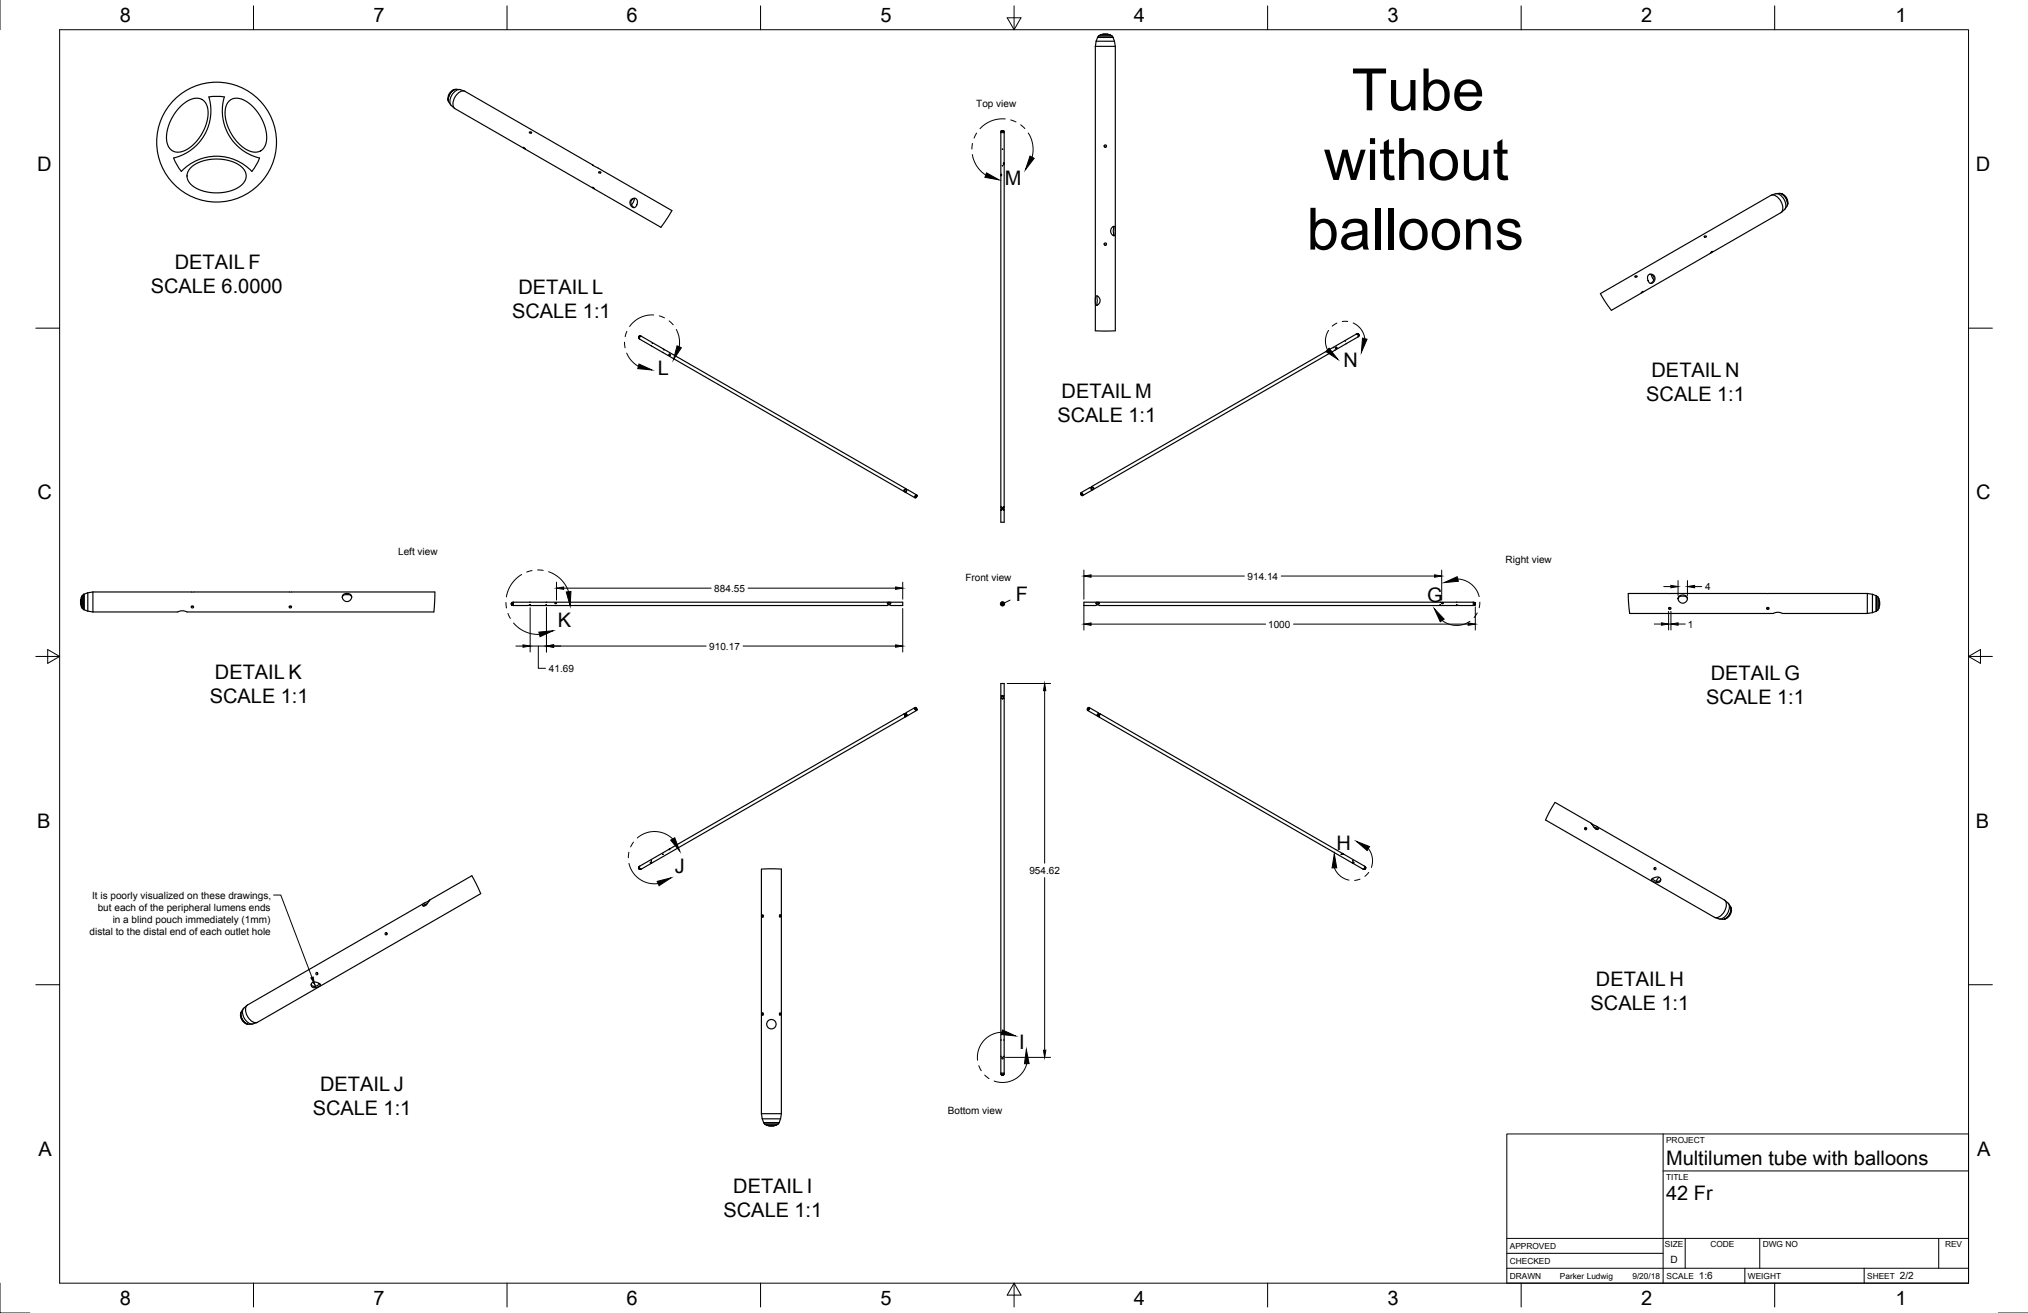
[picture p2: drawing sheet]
<svg xmlns="http://www.w3.org/2000/svg" width="864mm" height="559mm" viewBox="0 0 864 559" stroke-linecap="round" stroke-linejoin="round" font-family="sans-serif">
<!-- layer: Visible -->
<g fill="none" stroke="#000" stroke-width=".5">
<path d="M466.4 19.7v121.1l3.3 .1 5.2-.1v-121.1M466.4 19.7h8.5M466.8 17.5h7.8M466.8 17.5l-.4 2.2M467.4 15.9h6.6M467.4 15.9l-.6 1.6M467.4 15.9h6.5M467.4 15.9h.1M467.9 15.2h5.6M467.9 15.2l-.5 .7M468.6 14.8h4.2M468.6 14.8l-.7 .4"/>
<path d="M469.7 14.5h2M469.7 14.5l-1.1 .3M471.7 14.5l1.1 .3M472.8 14.8l.7 .4M473.5 15.2l.4 .7M473.9 15.9h.1M474 15.9l.6 1.6M474.6 17.5l.3 2.2M193.7 38.1a3.9 3.9 0 0 0-2.8 4.8M193.7 38.1a4.7 4.7 0 0 0-2.8 4.8M193.8 38.1h-.1M194.3 38l1.4 .1"/>
<path d="M194.3 38a4.1 4.1 0 0 0-2.4 6.6M197.7 38.8a4.1 4.1 0 0 0-6 3.2l-.1 1.4a3.1 3.1 0 0 0 1.9 2.7M76.9 45.3a8.2 8.2 0 0 1 9.2-2.9 8.2 8.2 0 0 1 2 9.4 18.1 18.1 0 0 1-11 12.8 5 5 0 0 1-6.2-5.7 19.8 19.8 0 0 1 6-13.6zM88.9 41.3a20.6 20.6 0 0 1-15 25.9l1.4 3 1.9 2.7a20.6 20.6 0 0 1 30 0l1.9-2.7 1.4-3a20.7 20.7 0 0 1-15-25.9M88.9 41.3l3.3-.3 3.3 .3M97.4 43.2a6 6 0 0 1 8.2 .4 18.7 18.7 0 0 1 7.7 17.4 5 5 0 0 1-7.9 2.9 18.9 18.9 0 0 1-9.3-18.2zM190.9 42.9v.1M225.4 56.3l.5-.2 .5 .3-.7 .3zM426.2 56.4h1.4M426.2 56.4v159.4M426.2 56.1h1.4M426.2 56.1v.3"/>
<path d="M426.3 55.8h1.2M426.3 55.8l-.1 .3M426.4 55.8h-.1M426.4 55.7h1M426.4 55.7v.1M426.6 55.6h.6M426.6 55.6l-.2 .1M426.7 55.6h.4M426.7 55.6h-.1M427.1 55.6h.1M427.2 55.6l.2 .1M427.4 55.7v.1"/>
<path d="M427.4 55.8h.1M427.5 55.8l.1 .3M427.6 56.1v.3M427.6 56.4v159.4M81.6 71a18.5 18.5 0 0 1 21.5 .2 5 5 0 0 1-1.6 8.5 18.7 18.7 0 0 1-20.3-1.3 4.7 4.7 0 0 1 .4-7.4zM222.8 62.7l.8 .7zM252.3 79.7l.8 .6zM252.4 70.2l-54.4-31.3a4.5 4.5 0 0 0-4.9 4l-.2 2 .8 1.3 87.7 50.5 4.7-7.1-33.6-19.3M254.9 73.2l.6-.1 .4 .3-.7 .2zM426.3 74.2v.6M426.8 63.5v.1M426.8 70.4v.1"/>
<path d="M427 63.5v.1M427 70.4v.1M427.5 69.2v.7M470.3 61.9v.6M471.1 61.9v.6M268.8 84.9l1.3-.5 1.2 .7v1.8l-.9 1.4-1-.1-1-1.1-.1-1.2zM270.2 84.5l-.5 1.5-.8 1.2M270.5 84.4l-1.3 .6-.6 1.1 .4 1.3 1.1 1M473.5 96.8l.9-.5 .4 .4 .1 2.7-.4 .9-.8-.3-.6-1-.1-1.2zM474.1 96.4v3.8M754.3 83.1a4.1 4.1 0 0 1 6 3.2l.2 1.4a3.1 3.1 0 0 1-1.9 2.7M756.4 82.4a4 4 0 0 1 4.1 2 4 4 0 0 1-.4 4.5"/>
<path d="M758.3 82.4h.1M758.4 82.4a3.9 3.9 0 0 1 2.8 4.8M758.4 82.4a4.7 4.7 0 0 1 2.8 4.8M761.2 87.2l-.1 .1M470.3 103.6v.6M471.1 103.6v.6M696.2 117.6l.6-.2 .4 .3-.5 .3zM702 117l1.4-.3 1.2 1v1.7l-1.1 1.2-1-.1-.7-1.1-.2-1.4zM702.5 116.7l1.3 .5 .6 1.2-.4 1.3-1.2 .9M703.1 116.8l1.2 2.3M725.7 100.6l.7-.2 .3 .3-.6 .3zM728.7 107.3l.5-.3-.7 .7z"/>
<path d="M466.7 126.1l.5-.2 .5 .3 .7 1.4-.2 1.4-1.1 .9-.4-.2-.2-.6zM467.3 126v3.8M681.5 125l72.6-41.8a4.5 4.5 0 0 1 4.9 4l.2 2-.9 1.3-72.1 41.6zM699 124.4l.7-.4-.8 .7zM272 143.8h.1M272.4 143l-.4 .8M272.4 143h.1M272.4 144.3v-.8l.7-.4 9.1 5.2M272.4 144.4l117.3 67.5M272.7 143a.67 .67 0 0 0-.6 .3 .67 .67 0 0 0 0 .8M273.1 143.1a.71 .71 0 0 0-.9 .3 .71 .71 0 0 0 .2 .9M277.4 147.2h.1"/>
<path d="M277.8 146.1h.1M282.3 150h.1M282.2 148.4l103.6 59.6M284.9 151.2l.3-.5-.3 .3 .3 .4M565 149.4l-100.1 57.6M568.4 149.1h.1M568.9 147.8l.4 .2-.3 .4M569 147.8l.2 .4M573.3 146.2h.1M577.9 142.1l-.3 .1M577.9 142.1l.6 .4v.7M577.9 142.1a.66 .66 0 0 1 .7 .3 .66 .66 0 0 1-.1 .7"/>
<path d="M578.2 143.4l-117.2 67.5M578.2 142.1h.1M578.3 142.1l.4 .8M578.3 143.4v-.8l-.8-.4-12.5 7.2M578.5 143.2l-.2 .2M578.7 142.9h.1M385.8 208.2l4.6 2.4M389.8 211l-.2 .6zM389.8 210.8l.2-.1a.53 .53 0 0 1 .4 .8 .53 .53 0 0 1-.9 0zM389.9 211.5l.4-.1-.5 .4zM390.2 211.2l-.2-.1 .3 .3M390.3 211.4l-.2-.6-.4 .9"/>
<path d="M390.3 211.4l-.6 .3M426.2 217v5.2h1.4v-5.2M426.2 215.7l.6 .7-.5 .7zM426.3 215.9l.4 .4-.3 .7zM427.2 215.9l.4-.2-.1 1.4-.5-.5zM427.2 216l.3-.1-.1 1.1-.3-.4zM460.2 209.8a.71 .71 0 0 1 .8 .3 .71 .71 0 0 1-.1 .9l-.6-.5zM460.4 210.5l.5 .3zM460.6 209.8l.4 .9-.6-.3M460.6 209.8l-.2 .6M460.7 210.1l-.2 .2M460.7 210.2l-.3 .2"/>
<path d="M460.8 210l.2 .6zM464.7 207.3l.2-.3-4.6 2.7M464.9 207.2l-.1 .1M34.4 255.2v2M34.4 257.2l.3 1.1M34.7 254.1v4.2M34.7 258.3l.4 .7M34.7 254.1l-.3 1.1M35.1 253.4v5.6M35.1 253.4l-.4 .7M35.7 252.9v6.5l-.6-.4M35.7 252.9l.1 6.6"/>
<path d="M35.7 252.9l-.6 .5M35.8 252.9v6.6M35.8 259.5l1.6 .6M35.8 252.9h-.1M37.4 252.3v7.8M37.4 252.3l-1.6 .6M39.6 251.9h145.6l-.5 8.5h-105l-1.8-.5-2.2 .5h-36.1M39.6 251.9v8.5M39.6 251.9l-2.2 .4M81.5 258.1h.8M123.2 258.1h.8M145.8 254.2l.4-.8 1.1-.3 1.8 .2 .6 .9"/>
<path d="M146 253.2l1.3-.6 1.6 .2 .8 .8-.1 1.1-1 1.1-1.5 .1-1.2-1.2zM217.8 256.8v.4M217.8 257.2v.1M217.8 256.6v.7M217.8 257.3l.1 .2M217.8 256.6v.2M217.9 256.5v1M217.9 257.5h.1M217.9 256.5l-.1 .1M218 256.5v1M218 257.5h.1M218 256.5h-.1"/>
<path d="M218 256.4v1.1M218 257.5l.2 .1M218 256.4v.1M218.2 256.3v1.3M218.2 257.6l.4 .1M218.2 256.3l-.2 .1M218.6 256.3h165.8v1.4h-5.1l-.6-.3-.8 .3h-159.3M218.6 256.3v1.4M218.6 256.3h-.4M225.6 257.3h.1M232.6 257.3h.1M236.3 256.7h.7"/>
<path d="M378 256.5h1l.2 .3-.9 .3zM426.8 256.5l.5 .8h-.9zM466.9 256.5h.9l.2 .3-.9 .3zM613.3 257.3h.1M613.9 256.7h.7M620.2 257.3h.2M627.4 256.3h-165.8v1.4h5.1l.6-.3 .8 .3h159.3M627.4 256.3v1.4M627.4 256.3h.3M627.7 256.3v1.3M627.7 257.6l-.3 .1M627.7 256.3l.3 .1"/>
<path d="M628 256.4v1.1M628 257.5l-.3 .1M628 256.4v.1M628 257.5h.1M628 256.5h.1M628.1 256.5v1M628.1 257.5h-.1M628.1 256.5l.1 .1M628.2 256.6v.7M628.2 257.3l-.1 .2M628.2 256.6v.2M628.2 256.8v.4"/>
<path d="M628.2 257.2v.1M710.6 258.7h.9M714.6 254.9l.5-.9 1.3-.3 1.5 .2 .7 1M715 253.8l1.5-.6 1.4 .4 .7 .9-.3 1.2-1.1 .9-1.5-.1-1.1-1.4zM752.4 258.7h.8M795.2 252.6h-101.8l.6 8.5h61.1l1.8-.5 2.2 .5h36.1M795.2 252.6v8.5M795.2 252.6l2.2 .3M797.4 252.9v7.8M797.4 252.9l1.6 .6M799 253.5v6.6M799.7 254l-.7-.4v6.5"/>
<path d="M799.7 254v5.6M799.7 259.6l-.7 .5M799.7 254l.4 .7M800.1 254.7v4.2M800.1 258.9l-.4 .7M800.1 254.7l.3 1.1M800.4 255.8v2M800.4 257.8l-.3 1.1M37.4 260.1l2.2 .3M797.4 260.7l-2.2 .4M799 260.1l-1.6 .6M799 260.1h.1"/>
<path d="M385.1 303.8l-100.3 57.8 .6-.4M385.4 304.3l.5-.2 .7 .4-1.2 .5zM385.5 304.4l.4-.2 .5 .2-.8 .5zM386 304.9l-112.9 65-.7-.5v-.8M389.6 301.2a.71 .71 0 0 1 .8 .3 .71 .71 0 0 1-.1 .9l-.6-.5zM389.7 301.1l-3.7 2.1-.5 .8h-.6l.9-.5-.7 .4 .6-.1M389.7 301.7v.1M389.7 301.8l.6 .4M389.7 301.8h.1M389.8 301.9l.5 .3zM389.9 301.7h-.2M390.1 301.3l-.1 .1"/>
<path d="M390.1 301.3l-.4 .4M390.1 301.3l.3 .8M390.1 301.4l.3 .6zM390.4 302.1h-.1M390.4 302.3l-3.9 2.2M390.4 302.1l-.1 .1M463.1 302.3l3.8 2.2M463.2 302.1h.1M463.2 301.5l-.1 .5zM463.3 301.3l.2-.2a.53 .53 0 0 1 .3 .8 .53 .53 0 0 1-.8 .1zM463.3 302l.4-.1-.4 .4zM463.4 301.3l.1 .1"/>
<path d="M463.4 301.3l-.3 .8M463.4 301.3l.4 .5M463.6 301.7h.2M463.7 301.8h.1M463.8 301.8l-.6 .4M463.8 301.1l3.7 2.1 .5 .9 .6-.1-1-.5M466.9 304.5l.9-.4 .5 .6-.5 .3zM467.1 304.4l.6-.2 .4 .5-.3 .1zM467.5 304.9l112.9 65M467.7 303.6l.7 .4-.6-.2M468.4 303.8l103.7 59.8-.5-.4M674.9 352.7l.1 .1"/>
<path d="M675 352.3l-.1 .7M677.6 350.4l2.6 1.5 .4 .9-1 .1-2.1-2.6-15.3-8.8-4 7.5 71.8 41.4a4.6 4.6 0 0 0 5-4l.1-2.1-.8-1.3-54.4-31.3M678.6 351.9l1.2 .5 .5 .6M680.1 352.6l-.6 .2M272 369.2l.4 .8M272 369.2h.1M272.1 368.9l-.1 .5 .5 .6M272.2 368.8l.2 1 .7 .1M272.4 368.7l-.2 .2M272.4 370h.1M272.7 370h-.2M277 367.1l.6 .1-.5 .2z"/>
<path d="M277 367l.2 .3M277.4 366.4h.1M277.6 367.1l-.7 .1M282.3 363.5v.1M282.3 363.6h.1M285 361.5h.1M285 361.4l-12.6 7.2M285.2 361.4l-.3 .2M571.2 363.6h.1M571.2 363.5v.1M571.8 363.4l.3 .2M572 363.4l9.1 5.2"/>
<path d="M572 363.6h-.1M575.9 367.2h.7l-.3 .2zM575.9 367.1l.6 .1M576.1 366.4h.1M576.4 367l-.1 .3M581.1 370h.1M581.1 368.6v.8l-.7 .5 .3 .1M581.1 368.7l.2 .2M581.3 368.8v.8l-.6 .4h.3M581.4 368.9l.1 .5-.5 .6M581.5 369.2l-.4 .8M581.5 369.2h.1"/>
<path d="M703.4 374.2l1.2-.7 1.5-.3 .8 .5 .3 .8-.6 1-1.2 .1-1.9-.7zM703.4 374.1l1 .6a1.7 1.7 0 0 0 2.8-.5M704.4 369.7l.2 .1M704.5 369.4v.6M706.5 373.4l-.8 .9-.3 .8M164.7 397.1v.6M164.8 397.5h-.2M180.7 385.1l.7 .1M180.7 384.3l-75.3 43.4M182 384.6l-1.2 .5-.5 .5M183 383.1l-2.6 1.5-.4 .9h1l2.1-2.5 17.8-10.3 3.8 7.6-95 54.8a4.6 4.6 0 0 1-4.9-4l-.2-2.1 .8-1.3M324.7 389.5l.3 .1a.37 .37 0 0 1 .2 .5 .37 .37 0 0 1-.6 .1z"/>
<path d="M332.1 389.4l.2 .1a.37 .37 0 0 1 .2 .6 .37 .37 0 0 1-.5 .1zM734.3 391.2h-.1M734.5 383.2a4.1 4.1 0 0 1 .2 6.8l-1.1 .8a3.1 3.1 0 0 1-3.3-.3M734.8 391l-.5 .2M736.1 384.6a4 4 0 0 1 .4 4.6 4 4 0 0 1-4.2 1.9M737.1 386.2v.1M737.1 386.3a3.9 3.9 0 0 1-2.3 4.7M737.1 386.3a4.7 4.7 0 0 1-2.8 4.9M132.8 418.4l.8-.5 1.1 .1 1.3 .6 .5 .6-1.3 .9-1.7 .2-1-.8zM133.2 418.1l.8 .9 .3 .8M135.2 414v.7M135.3 414.4l-.1 .1"/>
<path d="M136.3 418.8l-2.1 1a1.32 1.32 0 0 1-1.7-.9M102.6 431a3.9 3.9 0 0 0 2.8 4.9M102.6 431a4.7 4.7 0 0 0 2.8 4.9M102.6 430.9v.1M103.6 429.3a4 4 0 0 0-.4 4.6 4 4 0 0 0 4.2 1.9M105.2 427.9a4.1 4.1 0 0 0-.2 6.8l1.1 .8a3.1 3.1 0 0 0 3.3-.3M105.4 435.9h.1M324.7 431.2l.3 .1a.37 .37 0 0 1 .2 .5 .37 .37 0 0 1-.6 .1zM332 431.2l.3 .1a.37 .37 0 0 1 .2 .5 .37 .37 0 0 1-.5 .1zM426.2 456.7v-165.8h1.4v165.8M426.2 456.7h1.4M426.2 456.7v.4"/>
<path d="M426.2 457.1h1.4M426.2 457.1l.1 .2M426.3 449.5h.1M426.3 442.6h.1M426.3 457.3h1.2M426.3 457.3h.1M426.4 457.3v.1M426.4 457.4h1M426.4 457.4l.2 .1M426.6 457.5h.6M426.6 457.5l.1 .1M426.7 457.6h.4"/>
<path d="M427.2 457.5l-.1 .1M427.4 457.4l-.2 .1M427.4 457.3v.1M427.5 457.3h-.1M427.5 442.6h.1M427.6 457.1l-.1 .2M427.6 456.7v.4M324.2 474v-104.1l3.5-.1 5 .1v104.1M324.2 474h8.5M324.2 474l.4 2.2M324.6 476.2h7.8M324.6 476.2l.6 1.6"/>
<path d="M325.2 477.8h6.6M325.2 477.8h.1M325.2 477.8h6.5l-.4 .7M325.2 477.8l.5 .7M325.7 478.5h5.6M325.7 478.5l.7 .4M326.4 478.9h4.2M326.4 478.9l1.1 .3M327.5 479.2h2M330.6 478.9l-1.1 .3M331.3 478.5l-.7 .4M331.8 477.8h-6.6"/>
<path d="M332.4 476.2l-.6 1.6M332.7 474l-.3 2.2"/>
<circle cx="92.2" cy="60.5" r="25.5"/>
<circle cx="426.4" cy="74.5" r=".28"/>
<circle cx="426.9" cy="63.5" r=".08"/>
<circle cx="426.9" cy="70.5" r=".08"/>
<circle cx="427.5" cy="69.6" r=".28"/>
<circle cx="470.7" cy="62.2" r=".5"/>
<circle cx="470.7" cy="103.9" r=".5"/>
<circle cx="282.7" cy="148.9" r=".07"/>
<circle cx="285.1" cy="151" r=".3"/>
<circle cx="568" cy="147.9" r=".07"/>
<circle cx="569.1" cy="148.1" r=".3"/>
<circle cx="572.9" cy="145.1" r=".07"/>
<circle cx="385.5" cy="208.9" r=".47"/>
<circle cx="385.5" cy="208.8" r=".55"/>
<circle cx="390.3" cy="210.9" r=".21"/>
<circle cx="460.4" cy="210" r=".21"/>
<circle cx="465" cy="207.9" r=".41"/>
<circle cx="465.2" cy="207.9" r=".63"/>
<circle cx="82" cy="258.3" r=".47"/>
<circle cx="123.7" cy="258.3" r=".47"/>
<circle cx="225.7" cy="257.4" r=".08"/>
<circle cx="232.6" cy="257.4" r=".08"/>
<circle cx="236.7" cy="256.7" r=".31"/>
<circle cx="378.7" cy="256.7" r=".64"/>
<circle cx="426.6" cy="256.7" r=".29"/>
<circle cx="426.8" cy="257.4" r=".29"/>
<circle cx="426.9" cy="257" r=".71"/>
<circle cx="427.3" cy="256.8" r=".29"/>
<circle cx="467.5" cy="256.7" r=".65"/>
<circle cx="613.3" cy="257.4" r=".08"/>
<circle cx="614.2" cy="256.7" r=".31"/>
<circle cx="620.3" cy="257.4" r=".08"/>
<circle cx="711" cy="259" r=".47"/>
<circle cx="752.8" cy="259" r=".47"/>
<circle cx="426.9" cy="296.8" r=".67"/>
<circle cx="426.9" cy="296.6" r=".5"/>
<circle cx="389.8" cy="301.4" r=".21"/>
<circle cx="463.7" cy="301.4" r=".21"/>
<circle cx="675.3" cy="352.7" r=".45"/>
<circle cx="277.3" cy="366.4" r=".07"/>
<circle cx="282.2" cy="363.6" r=".07"/>
<circle cx="571.2" cy="363.6" r=".08"/>
<circle cx="576.2" cy="366.4" r=".08"/>
<circle cx="704.8" cy="369.7" r=".45"/>
<circle cx="164.4" cy="397.4" r=".44"/>
<circle cx="134.9" cy="414.4" r=".45"/>
<circle cx="328.5" cy="435.9" r="2"/>
<circle cx="426.9" cy="450.3" r=".33"/>
<circle cx="427.5" cy="449.6" r=".07"/>
</g>
<!-- layer: Border -->
<g fill="none" stroke="#000" stroke-width=".43">
<path d="M0 0v12.7M25.4 12.7h812.9v533.4h-812.9zM108 2.5v10.2M215.9 2.5v10.2M323.9 2.5v10.2M428.9 7.6h5.9l-3 5.1zM431.8 2.5v10.2M539.8 2.5v10.2M647.8 2.5v10.2M755.7 2.5v10.2M15.2 139.7h10.2M838.3 139.7h10.1"/>
<path d="M15.2 279.4h10.2M20.3 276.4l5.1 3-5.1 2.9zM838.3 279.4l5.1-3v5.9zM838.3 279.4h10.1M15.2 419.1h10.2M838.3 419.1h10.1M0 546.1v12.7h12.7M108 546.1v10.2M215.9 546.1v10.2M323.9 546.1v10.2M431.8 546.1l3 5.1h-5.9zM431.8 546.1v10.2"/>
<path d="M539.8 546.1v10.2M647.8 546.1v10.2M755.7 546.1v10.2M851 558.8h12.6"/>
</g>
<!-- layer: Titleblock -->
<path d="M641.7 482.6h196.6v63.5h-196.6zM708.2 498.3h130.1M708.2 482.6v63.5M641.7 539.8h196.6M641.7 533.4h66.5M641.7 527.1h196.6M717.6 527.1v12.7M743 539.8v6.3M749.4 527.1v12.7M793.8 539.8v6.3M825.6 527.1v12.7" fill="none" stroke="#000" stroke-width=".43"/>
<!-- layer: Annotations -->
<g fill="none" stroke="#000" stroke-width=".43">
<path d="M415.9 56.6l-1.1 2.2M428.1 50.6a13 13 0 0 0-10.8 4.2M430.4 51.1l2.2 .8M434.6 53.1l1.8 1.6M437.9 56.6a13 13 0 0 1 1.6 10.3M414.1 65.8a13 13 0 0 0 5.7 8.7M414.1 61l-.2 2.4M278.4 134a11.7 11.7 0 0 0-10.3 5M280.7 134.4l2.3 .9M285 136.6l1.7 1.6M569.3 137.5l-2 1.3M573.9 136.8h-2.3"/>
<path d="M576.2 137.5a8.4 8.4 0 0 1 5 6.6M266 145.7l.2 2.3M266.9 150.3l2 3.3 2.9 2.3M266.9 141l-.7 2.3M288 140.2l1.2 3.7v3.7M565.8 140.6a8.4 8.4 0 0 0-.5 8.3M215.5 256.4l.2 2.4M222.1 244.5a13.7 13.7 0 0 0-6.5 9.5M226.6 242.8l-2.3 .7M228.9 242.6l2.4 .1M233.6 243.3a13.7 13.7 0 0 1 8.5 8.5M430.1 255.4l-2.4 1.2"/>
<path d="M620.8 246.4a9.9 9.9 0 0 1 9.1 7.5M630.2 256.3l-.3 2.3M216.3 261.1l1 2.1M218.7 265.2a13.7 13.7 0 0 0 11 4.8M614.1 264a9.9 9.9 0 0 0 11.8 .4M629.1 260.9l-1.4 1.9M269.8 358.4l-1.2 2M271.4 356.6a11.1 11.1 0 0 1 15.1 .5M267.8 362.7l-.2 2.4M267.8 367.4a11.1 11.1 0 0 0 12.4 8.6M568.2 369.4a8.4 8.4 0 0 0 6.3 5.2M579.1 374.1l-2.3 .6"/>
<path d="M582.7 361.2a8.4 8.4 0 0 1 1.3 8M582.9 371.3l-1.7 1.7M116.5 380.9h3.1l13.3 35.1M426.6 439.3a10.7 10.7 0 0 0-10.3 11.9M416.8 453.5l1 2.2M419.3 457.5l1.9 1.5M437.2 452.7a10.7 10.7 0 0 1-13.9 7.4"/>
<circle cx="426.9" cy="257" r=".91"/>
</g>
<g fill="#000" stroke="#000" stroke-width=".43">
<path d="M420.1 73.6l5.4 3-6.1-1.1zM438.6 66.4l1.8 1-3.7 4.8zM272.1 154.9l5.6 2.6-6.1-.6zM288.3 147.2l1.9 .8-3.4 5.1zM566 148.2l3.7 4.8-5.1-3.3zM580.2 143.9l1.9 .5-2.4 5.5zM241.1 251.9l2-.2-.3 6.1zM615 248l5.5-2.5 .5 1.9zM229.5 269l6.1-.6-5.6 2.6zM610.8 259.1l4.2 4.4-1.7 1.1zM285.6 357.5l1.7-1 2.2 5.8zM279.8 375.1l6-1.5-5.1 3.3z"/>
<path d="M568.2 363.4l1 6h-2zM577.6 358.1l5.6 2.2-1 1.7zM132.4 416.2l.9-.4 .7 3zM426.9 438.4l5.5 2.5-6-.6zM437.1 446.7l1.1 6h-2z"/>
</g>
<!-- layer: Dimensions -->
<g fill="none" stroke="#000" stroke-width=".43">
<path d="M225.8 258.6v18.9M232.7 258.6v18.9M237 247.8v7.6M240 250.3h62.8M318.6 250.3h62.8M384.4 247.8v7.2M384.4 259v18.5M461.6 242.6v12.4M461.6 257.6v10.6M464.6 245.2h65.3M545.6 245.2h65.3M613.9 242.6v12.8"/>
<path d="M628.2 258.3v9.9M708.5 249.6h3M714.6 247.1v6.3M718.6 247.1v6.3M721.6 249.6h3.1M219.7 275h3M225.8 275h6.9M229.2 275v9.4h3.1M235.8 275h64.9M316.4 275h65M464.6 265.6h74.4M550.8 265.6h74.4"/>
<path d="M704.5 265.6h3M710.6 260.2v7.9M711.5 260.2v7.9M714.6 265.6h3.1M428.9 290.9h18.5M444.9 293.9v73.5M444.9 373.5v73.5M428.2 450h19.2"/>
</g>
<g fill="#000" stroke="#000" stroke-width=".43">
<path d="M237 250.3l3-.5v1zM381.4 249.8l3 .5-3 .5zM461.6 245.2l3-.6v1.1zM610.9 244.6l3 .6-3 .5zM711.5 249.1l3.1 .5-3.1 .5zM718.6 249.6l3-.5v1zM222.7 274.4l3.1 .6-3.1 .5zM232.7 275l3.1-.6v1.1zM381.4 274.4l3 .6-3 .5zM461.6 265.6l3-.5v1zM625.2 265.1l3 .5-3 .5zM707.5 265.1l3.1 .5-3.1 .5z"/>
<path d="M711.5 265.6l3.1-.5v1zM444.9 290.9l.5 3h-1.1zM444.3 447h1.1l-.5 3z"/>
</g>
<g font-size="24.8">
<text x="575.6" y="47">Tube</text>
<text x="563.8" y="76.6">without</text>
<text x="556.4" y="106.2">balloons</text>
</g>
<g font-size="8.5">
<text x="51.1" y="9.4">8</text>
<text x="159" y="9.4">7</text>
<text x="266.9" y="9.4">6</text>
<text x="375" y="9.4">5</text>
<text x="482.8" y="9.4">4</text>
<text x="590.9" y="9.4">3</text>
<text x="698.8" y="9.4">2</text>
<text x="807.2" y="9.4">1</text>
<text x="15.9" y="72.9">D</text>
<text x="841.4" y="72.9">D</text>
<text x="427.9" y="78.9">M</text>
<text x="74.4" y="114.4">DETAIL F</text>
<text x="64.2" y="124.6">SCALE 6.0000</text>
<text x="220.8" y="125.1">DETAIL L</text>
<text x="218" y="135.4">SCALE 1:1</text>
<text x="280.1" y="159.4">L</text>
<text x="572.1" y="156.3">N</text>
<text x="703.3" y="160.5">DETAIL N</text>
<text x="452.1" y="169.3">DETAIL M</text>
<text x="701.1" y="170.7">SCALE 1:1</text>
<text x="450.3" y="179.5">SCALE 1:1</text>
<text x="16" y="212.6">C</text>
<text x="841.6" y="212.6">C</text>
<text x="432.5" y="255.9">F</text>
<text x="607.7" y="256.1">G</text>
<text x="237.5" y="266.9">K</text>
<text x="91.5" y="288.8">DETAIL K</text>
<text x="728.5" y="289.5">DETAIL G</text>
<text x="89.4" y="299.1">SCALE 1:1</text>
<text x="726.5" y="299.8">SCALE 1:1</text>
<text x="15.9" y="352.3">B</text>
<text x="841.4" y="352.3">B</text>
<text x="569.1" y="361.9">H</text>
<text x="287.4" y="371.3">J</text>
<text x="679.6" y="419.6">DETAIL H</text>
<text x="677.4" y="429.9">SCALE 1:1</text>
<text x="434" y="446.4">I</text>
<text x="136.3" y="464.3">DETAIL J</text>
<text x="133.2" y="474.6">SCALE 1:1</text>
<text x="16.4" y="492">A</text>
<text x="842" y="492">A</text>
<text x="709.5" y="495.8">Multilumen tube with balloons</text>
<text x="312.3" y="507.7">DETAIL I</text>
<text x="709.5" y="510.8">42 Fr</text>
<text x="308.1" y="517.9">SCALE 1:1</text>
<text x="51.1" y="555.5">8</text>
<text x="159" y="555.5">7</text>
<text x="266.9" y="555.5">6</text>
<text x="375" y="555.5">5</text>
<text x="482.8" y="555.5">4</text>
<text x="590.9" y="555.5">3</text>
<text x="698.8" y="555.5">2</text>
<text x="807.2" y="555.5">1</text>
</g>
<g font-size="4.3">
<text x="415.8" y="45.5">Top view</text>
<text x="169.5" y="236.1">Left view</text>
<text x="641.2" y="239.8">Right view</text>
<text x="304.2" y="251.8">884.55</text>
<text x="411.1" y="247.5">Front view</text>
<text x="531.3" y="246.7">914.14</text>
<text x="726.2" y="251.2">4</text>
<text x="540" y="267.1">1000</text>
<text x="718.7" y="267.1">1</text>
<text x="302.1" y="276.5">910.17</text>
<text x="233.8" y="285.9">41.69</text>
<text x="438.4" y="372">954.62</text>
<text x="39.3" y="382.4">It is poorly visualized on these drawings,</text>
<text x="41.6" y="387.5">but each of the peripheral lumens ends</text>
<text x="48" y="392.6">in a blind pouch immediately (1mm)</text>
<text x="38.2" y="397.7">distal to the distal end of each outlet hole</text>
<text x="403.6" y="474.2">Bottom view</text>
<text x="711.4" y="537.3">D</text>
<text x="723.5" y="544.5">1:6</text>
<text x="809.1" y="544.5">2/2</text>
</g>
<g font-size="3.5">
<text x="709.5" y="486.4">PROJECT</text>
<text x="709.5" y="502.2">TITLE</text>
<text x="642.9" y="531.5">APPROVED</text>
<text x="709" y="530.9">SIZE</text>
<text x="728.4" y="530.9">CODE</text>
<text x="750.6" y="530.9">DWG NO</text>
<text x="828.3" y="530.9">REV</text>
<text x="642.9" y="537.8">CHECKED</text>
<text x="642.9" y="544.2">DRAWN</text>
<text x="664.2" y="544.2">Parker Ludwig</text>
<text x="695.1" y="544.2">9/20/18</text>
<text x="709.7" y="544.2">SCALE</text>
<text x="744.3" y="544.2">WEIGHT</text>
<text x="795.1" y="544.2">SHEET</text>
</g>
</svg>
